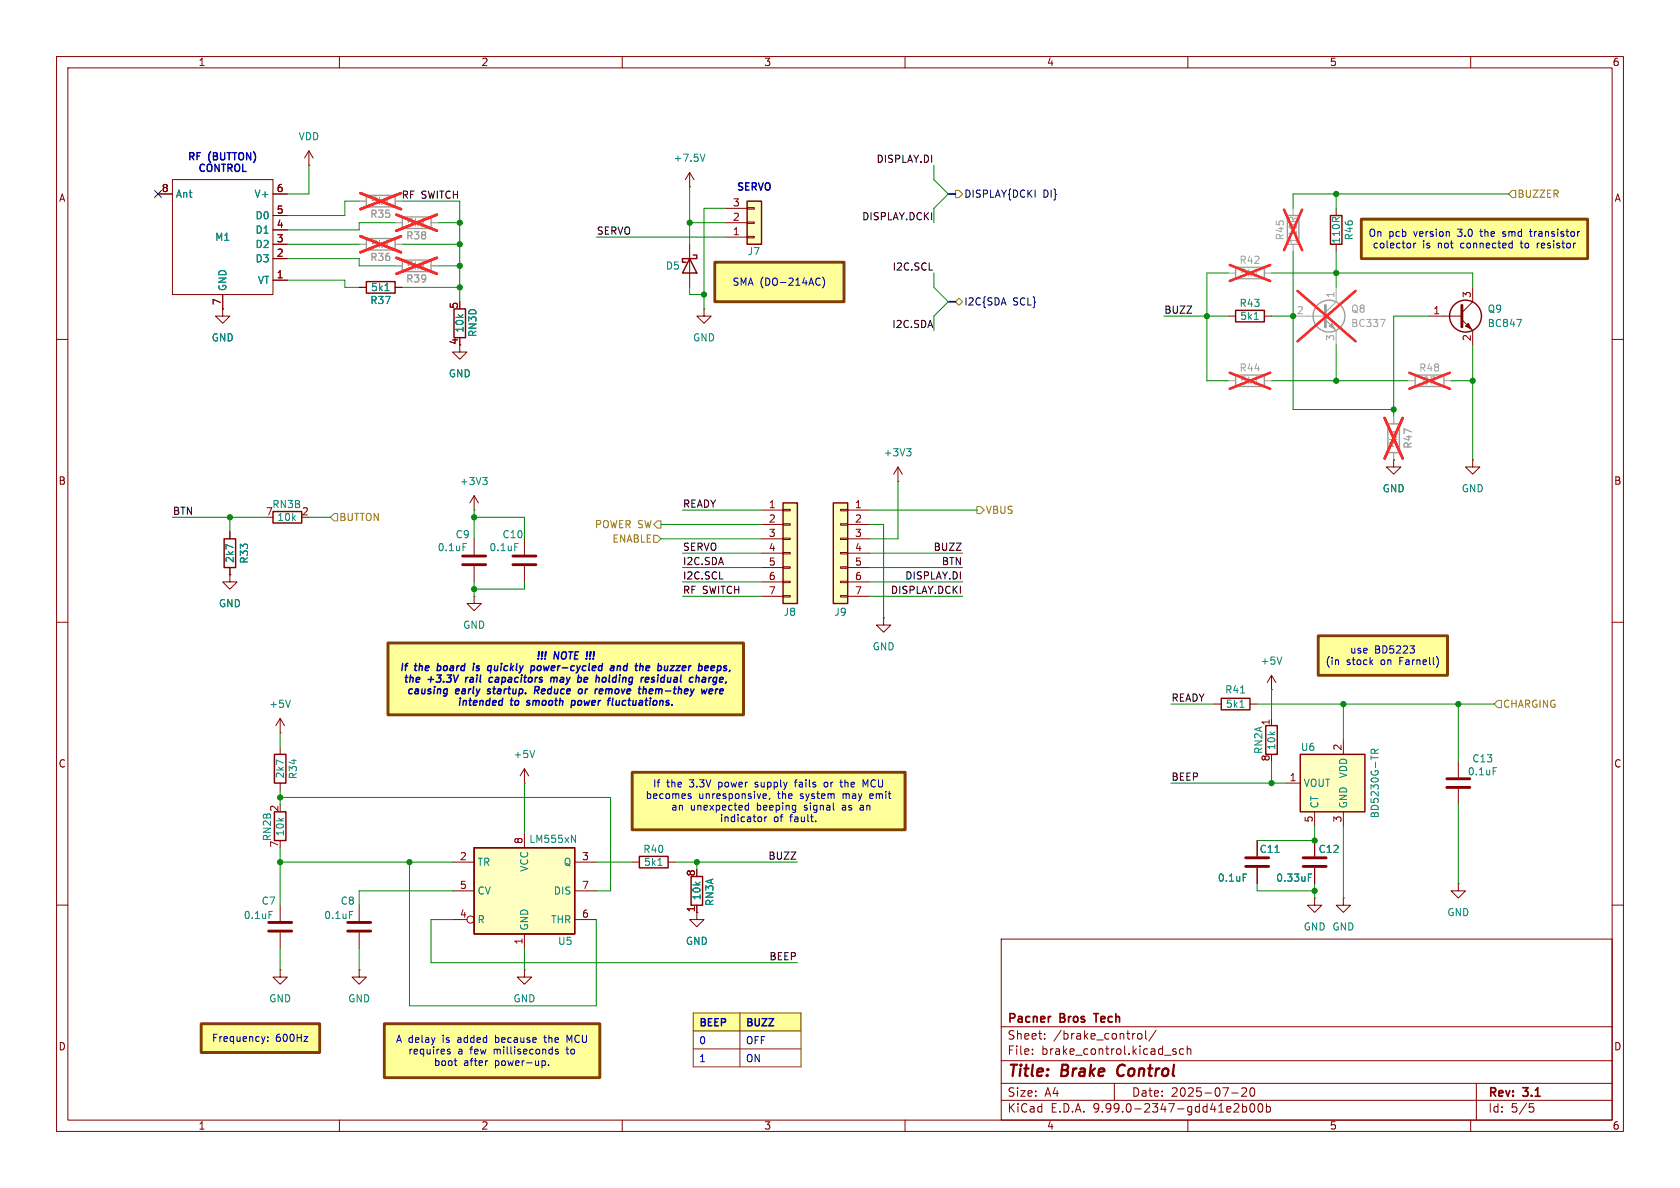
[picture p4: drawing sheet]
<svg xmlns="http://www.w3.org/2000/svg" width="297mm" height="210mm" viewBox="0 0 297 210" stroke-linecap="round" stroke-linejoin="round" font-family="sans-serif">
<path d="M0 0h297v210h-297z" fill="#fff" stroke="#fff" stroke-width=".18"/>
<g fill="none" stroke="#840000" stroke-width=".18">
<path d="M10 10h277v190h-277zM12 12h273v186h-273zM60 10v2M110 10v2M160 10v2M210 10v2M260 10v2M10 60h2M285 60h2M10 110h2M285 110h2M10 160h2"/>
<path d="M177 166h108v32h-108zM285 160h2M60 198v2M110 198v2M160 198v2M177 194.5h108M177 191.5h108M177 187.5h108M177 181.5h108M182.5 186.3v.1M182.5 185.5v.1M184.7 183.6v.1"/>
<path d="M184.7 182.8v.1M197 191.5v3M201.2 182.8l.4-.1 .3 .3v.4l-.3 .3-.4-.1-.1-.2v-.4zM202.5 182.2v1.3l.2 .2M204.4 182.1l-1.3 2M207.9 185.5l-.4-.1-.2 .2 .1 .2 .5 .2v.3h-.6M209.2 185.5l-.4-.1-.3 .3v.4l.2 .2h.5M209.9 185.5l.2-.1 .4 .1v.9M209.9 184.9v1.5M210 198v2M217.7 193.2h1.2M218.4 195.1l.5 .1 .1 .3-.9 1.1h.9"/>
<path d="M219.5 192.4l.6-.1 .2 .1 .1 .3-.9 1.1h.9M219.7 195.7l.4-.1 .3 .3v.4l-.2 .2h-.5M219.7 195.1v1.5M221.1 192.4l.2-.1a.81 .81 0 0 1 .6 .6 .81 .81 0 0 1-.3 .8l-.1 .1a.81 .81 0 0 1-.4-1.4zM221.1 195.2l.2-.1a.81 .81 0 0 1 .6 .6 .81 .81 0 0 1-.3 .8l-.1 .1a.81 .81 0 0 1-.4-1.4zM222.5 195.2l.2-.1a.81 .81 0 0 1 .6 .6 .81 .81 0 0 1-.3 .8l-.1 .1a.81 .81 0 0 1-.4-1.4zM223.9 195.7l.4-.1 .3 .3v.4l-.1 .2h-.6M223.9 195.1v1.5M260 198v2M261 191.5v6.5M270.4 195.1h.7M270.5 195.7h.4l.3 .3-.2 .5-.5 .1"/>
</g>
<path d="M197.8 188.5a1.27 1.27 0 0 0 0 1.6" fill="none" stroke="#840000" stroke-width=".4"/>
<path d="M185.6 179.7h.2M193.3 179.2h.9" fill="none" stroke="#840000" stroke-width=".3"/>
<g fill="#ff9">
<path d="M122.6 179.1h8.2v3.1h-8.2z"/>
<path d="M130.8 179.1h10.8v3.1h-10.8z"/>
<path d="M68.6 113.7h62.8v12.7h-62.8z"/>
<path d="M35.6 181h20.9v5.1h-20.9z"/>
<path d="M67.9 181h38.1v9.5h-38.1z"/>
<path d="M111.8 136.5h48.2v10.2h-48.2z"/>
<path d="M240.7 38.7h40v7h-40z"/>
<path d="M233 112.4h22.9v7h-22.9z"/>
<path d="M126.4 46.4h22.8v6.9h-22.8z"/>
</g>
<path d="M64.8 49.8h5v2h-5zM48.3 90.4h5v2.1h-5zM223.8 128.3h2v5.1h-2z" fill="none" stroke="#840000" stroke-width=".25"/>
<g fill="none" stroke="#840000" stroke-width=".18">
<path d="M27.9 34.3h2.6M30.5 31.8h17.8v20.3h-17.8zM48.3 34.3h2.5M48.3 38.1h2.5M54.6 29.2h.1M54.6 26.7l-.8 1.2M54.6 26.7l.8 1.2M54.6 26.7v2.5M39.4 54.6v1.3h1.2l-1.2 1.3-1.3-1.3h1.3M39.4 54.6h.1M39.4 52.1v2.5M48.3 40.6h2.5"/>
<path d="M48.3 43.2h2.5M48.3 45.7h2.5M48.3 49.5h2.5M63.5 50.8h1.3M69.8 50.8h1.3M224.8 127v1.3"/>
</g>
<path d="M64.8 34.5h5v2.1h-5zM71.1 38.4h5.1v2h-5.1zM64.8 42.2h5v2h-5z" fill="none" stroke="#a1a1a1" stroke-width=".25"/>
<path d="M63.5 35.6h1.3M68.1 36.1h.7M69.8 35.6h1.3M69.8 39.4h1.3M74.4 39.9h.7M76.2 39.4h1.3M63.5 43.2h1.3M68.1 43.8h.7M69.8 43.2h1.3" fill="none" stroke="#a1a1a1" stroke-width=".18"/>
<path d="M63.7 34.1l7.2 2.9M70.1 38l7.1 2.8M70.9 34.1l-7.2 2.9M77.2 38l-7.1 2.8M63.7 41.8l7.2 2.8M70.9 41.8l-7.2 2.8" fill="none" stroke="#ff2626" stroke-width=".46"/>
<path d="M68.1 51.4h.7" fill="none" stroke="#008484" stroke-width=".18"/>
<path d="M229.9 133.4h11.4v10.1h-11.4z" fill="#ffffc2"/>
<path d="M215.9 123.4h5.1v2.1h-5.1zM229.9 133.4h11.4v10.1h-11.4zM113 151.4h5.1v2h-5.1z" fill="none" stroke="#840000" stroke-width=".25"/>
<g fill="none" stroke="#840000" stroke-width=".18">
<path d="M224.8 119.4l.8 1.3M224.8 119.4l-.8 1.3M224.8 119.4v2.5M214.6 124.5h1.3M221 124.5h1.2M224.8 121.9h.1M227.3 138.4h2.6M237.5 130.8v2.6M257.8 134.6v2.8M257.8 139.4v2.8M111.8 152.4h1.2M118.1 152.4h1.3"/>
<path d="M222.2 148.6v2.8M222.2 153.4v2.8M232.4 158.8v1.2h-1.3l1.3 1.3 1.3-1.3h-1.3M232.4 158.8h.1M232.4 143.5v2.6M232.4 148.6v2.8M232.4 153.4v2.8M237.5 158.8v1.2h-1.3l1.3 1.3 1.3-1.3h-1.3M237.5 158.8h.1M237.5 143.5v2.6M257.8 156.2v1.3h-1.3l1.3 1.3 1.3-1.3h-1.3M257.8 156.2h.1"/>
</g>
<path d="M226.6 116.1l-.4 1.3M219.2 125h.7M219.3 122.5h.7M243.1 133.2l-.1-.6-.2-.2-.3 .1-.1 .7h1.3M243.7 132.4l-.6 .5M264 135.7h.6M116.3 153h.8M219.8 154.5h.6M225.4 150.7h.7M231.3 155.1h.4M231.3 154.5h.6" fill="none" stroke="#008484" stroke-width=".18"/>
<path d="M255.8 137.7h4M255.8 139.2h4M220.2 151.6h4.1M220.2 153.2h4.1M230.4 151.6h4M230.4 153.2h4" fill="none" stroke="#840000" stroke-width=".51"/>
<path d="M138.4 88.9h2.6v17.8h-2.6z" fill="#ffffc2"/>
<path d="M138.4 88.9h2.6v17.8h-2.6z" fill="none" stroke="#840000" stroke-width=".25"/>
<g fill="none" stroke="#840000" stroke-width=".18">
<path d="M134.6 90.2h3.8M134.6 92.7h3.8M134.6 95.3h3.8M134.6 97.8h3.8M138.4 90h1.3v.3h-1.3zM138.4 92.6h1.3v.2h-1.3zM138.4 95.1h1.3v.3h-1.3zM138.4 97.7h1.3v.2h-1.3zM134.6 100.3h3.8M134.6 102.9h3.8M134.6 105.4h3.8M138.4 100.2h1.3v.3h-1.3z"/>
<path d="M138.4 102.7h1.3v.3h-1.3zM138.4 105.3h1.3v.2h-1.3z"/>
</g>
<path d="M147.3 88.9h2.6v17.8h-2.6z" fill="#ffffc2"/>
<g fill="none" stroke="#840000" stroke-width=".25">
<path d="M235.2 38.1h2v5.1h-2zM218.4 54.9h5.1v2h-5.1zM147.3 88.9h2.6v17.8h-2.6z"/>
<circle cx="259.1" cy="55.9" r="2.82"/>
</g>
<g fill="none" stroke="#840000" stroke-width=".18">
<path d="M236.2 36.8v1.3M217.2 55.9h1.2M223.5 55.9h1.3M236.2 43.2v1.3M252.7 55.9h5.7M258.4 56.5l1.9 1.9v2.6M260.3 50.8v2.5l-1.9 1.9M83.8 90.2h.1M83.8 87.6l-.7 1.3M83.8 87.6l.8 1.3M83.8 87.6v2.6M148.6 90h1.3v.3h-1.3z"/>
<path d="M148.6 92.6h1.3v.2h-1.3zM148.6 95.1h1.3v.3h-1.3zM148.6 97.7h1.3v.2h-1.3zM149.9 90.2h3.8M149.9 92.7h3.8M149.9 95.3h3.8M149.9 97.8h3.8M158.7 85.1h.1M158.7 82.6l-.7 1.2M158.7 82.6l.8 1.2M158.7 82.6v2.5M246.4 81.3v1.3h1.2l-1.2 1.2-1.3-1.2h1.3"/>
<path d="M246.4 81.3h.1M260.3 81.3v1.3h1.3l-1.3 1.2-1.2-1.2h1.2M260.3 81.3h.1M148.6 100.2h1.3v.3h-1.3zM148.6 102.7h1.3v.3h-1.3zM148.6 105.3h1.3v.2h-1.3zM149.9 100.3h3.8M149.9 102.9h3.8M149.9 105.4h3.8"/>
</g>
<path d="M221.7 56.5h.8M268.1 56.5h.9l-.6 1.2M160.3 79.3h.7l-.4 .5M160.8 79.8l.2 .2v.3l-.2 .3M85.3 84.4h.8l-.4 .5M85.9 84.9l.2 .2v.3l-.2 .3" fill="none" stroke="#008484" stroke-width=".18"/>
<g fill="none" stroke="#a1a1a1" stroke-width=".18">
<path d="M228.6 36.8v1.3M69.8 47h1.3M74.4 47.6h.7M76.2 47h1.3M217.2 48.3h1.2M221.7 48.8h.8M223.5 48.3h1.3M228.6 55.9h5.7M228.6 43.2v1.3M234.3 56.5l1.9 1.9v2.6M236.2 50.8v2.5l-1.9 1.9M244 56.5h.9l-.6 1.2"/>
<path d="M217.2 67.3h1.2M221.7 67.9h.8M223.5 67.3h1.3M246.4 73.7v1.2M247 76v.7M248.9 67.3h1.3M255.3 67.3h1.2M246.4 80v1.3"/>
</g>
<path d="M234.3 54v3.8" fill="none" stroke="#a1a1a1" stroke-width=".51"/>
<g fill="none" stroke="#a1a1a1" stroke-width=".25">
<path d="M227.6 38.1h2v5.1h-2zM71.1 46h5.1v2h-5.1zM218.4 47.2h5.1v2.1h-5.1zM218.4 66.3h5.1v2h-5.1zM245.4 74.9h2v5.1h-2zM250.2 66.3h5.1v2h-5.1z"/>
<circle cx="234.9" cy="55.9" r="2.82"/>
</g>
<path d="M234.9 57.7l.6-.5 .5 1z" fill="#a1a1a1" stroke="#a1a1a1" stroke-width=".18"/>
<g fill="none" stroke="#ff2626" stroke-width=".46">
<path d="M227 37.1l3.2 7.1M230.2 37.1l-3.2 7.1M70.1 45.6l7.1 2.8M77.2 45.6l-7.1 2.8M217.4 46.8l7.2 2.9M224.6 46.8l-7.2 2.9M229.4 51.4l10.2 8.9M239.6 51.4l-10.2 8.9M217.4 65.9l7.2 2.8M224.6 65.9l-7.2 2.8M244.8 73.9l3.2 7.2M248 73.9l-3.2 7.2"/>
<path d="M249.1 65.9l7.2 2.8M256.3 65.9l-7.2 2.8"/>
</g>
<path d="M258.4 54v3.8" fill="none" stroke="#840000" stroke-width=".51"/>
<path d="M259.1 57.7l.5-.5 .5 1z" fill="#840000" stroke="#840000" stroke-width=".18"/>
<path d="M132.1 35.6h2.5v7.6h-2.5z" fill="#ffffc2"/>
<path d="M132.1 35.6h2.5v7.6h-2.5zM80.3 54.6h2v5.1h-2zM121.9 45.7l1.3 2.6h-2.6zM122.6 45.1h.6v.6h-2.6v.7h.7M122.2 154.9h2v5.1h-2z" fill="none" stroke="#840000" stroke-width=".25"/>
<g fill="none" stroke="#840000" stroke-width=".18">
<path d="M121.9 33h.1M121.9 30.5l-.7 1.3M121.9 30.5l.8 1.3M121.9 30.5v2.5M128.3 39.4h3.8M128.3 36.8h3.8M132.1 39.2h1.2v.3h-1.2zM132.1 36.7h1.2v.3h-1.2zM121.9 43.2v7.6M124.5 54.6v1.3h1.2l-1.2 1.3-1.3-1.3h1.3M124.5 54.6h.1M128.3 41.9h3.8"/>
<path d="M132.1 41.8h1.2v.2h-1.2zM81.3 61v1.2h1.2l-1.2 1.3-1.3-1.3h1.3M156.2 109.2v1.3h1.3l-1.3 1.3-1.3-1.3h1.3M156.2 109.2h.1M123.2 160v2.6h1.3l-1.3 1.2-1.3-1.2h1.3"/>
</g>
<path d="M124.6 27.2l-.4 1.3" fill="none" stroke="#008484" stroke-width=".18"/>
<path d="M83.8 149.9h17.8v15.2h-17.8z" fill="#ffffc2"/>
<path d="M39.6 95.3h2.1v5h-2.1zM48.5 133.4h2v5h-2zM48.5 143.5h2v5.1h-2zM83.8 149.9h17.8v15.2h-17.8z" fill="none" stroke="#840000" stroke-width=".25"/>
<g fill="none" stroke="#840000" stroke-width=".18">
<path d="M27.9 34.3h2.6M48.3 34.3h2.5M48.3 38.1h2.5M39.4 54.6h.1M39.4 52.1v2.5M48.3 40.6h2.5M48.3 43.2h2.5M48.3 45.7h2.5M48.3 49.5h2.5M63.5 50.8h1.3M69.8 50.8h1.3M40.6 94v1.3"/>
<path d="M83.8 95.3v2.7M92.7 95.3v2.7M246.4 81.3h.1M40.6 101.6v1.3h1.3l-1.3 1.2-1.2-1.2h1.2M40.6 101.6h.1M40.6 100.3v1.3M83.8 105.4v1.3h1.3l-1.3 1.3-1.3-1.3h1.3M83.8 105.4h.1M83.8 100.1v2.8M92.7 100.1v2.8M49.5 129.5h.1M49.5 127v2.5"/>
<path d="M49.5 132.1v1.3M49.5 138.4v1.3M49.5 127l-.7 1.3M49.5 127l.8 1.3M92.7 138.4h.1M92.7 135.9v2.5M92.7 135.9l-.8 1.3M92.7 135.9l.8 1.3M80 152.4h3.8M80 157.5h3.8M92.7 147.3v2.6M101.6 152.4h3.8"/>
<path d="M101.6 157.5h3.8M222.2 148.6v2.8M222.2 153.4v2.8M232.4 148.6v2.8M232.4 153.4v2.8M49.5 171.5v1.2h1.3l-1.3 1.3-1.2-1.3h1.2M49.5 171.5h.1M49.5 160v2.8M49.5 164.8v2.8M63.5 171.5v1.2h1.3l-1.3 1.3-1.3-1.3h1.3M63.5 171.5h.1M63.5 160v2.8"/>
<path d="M63.5 164.8v2.8M80 162.6h2.5M92.7 171.5v1.2h1.3l-1.3 1.3-1.3-1.3h1.3M92.7 171.5h.1M92.7 165.1v2.5M101.6 162.6h3.8M123.2 160v1.3"/>
<circle cx="83.2" cy="162.6" r=".63"/>
</g>
<path d="M68.1 51.4h.7M81.9 96.1h.6M91 96.1h.6M51.3 123.8l-.4 1.2M94.5 132.7l-.4 1.2M101 147.6l.7 1.3v-1.3M219.8 154.5h.6M225.4 150.7h.7M231.3 154.5h.6M231.3 155.1h.4M47.6 161.1h.6M61.8 161.1h.6" fill="none" stroke="#008484" stroke-width=".18"/>
<path d="M81.8 98.3h4.1M81.8 99.8h4.1M90.7 98.3h4M90.7 99.8h4M47.5 163.1h4.1M47.5 164.6h4.1M61.5 163.1h4M61.5 164.6h4" fill="none" stroke="#840000" stroke-width=".51"/>
<path d="M168.9 33.7h.6l.7 .6-.7 .6h-.6zM267.3 33.7h.7v1.2h-.7l-.6-.6zM168.9 53.3l.6-.6 .7 .6-.7 .7zM59.1 90.8h.6v1.3h-.6l-.7-.7zM115.6 94.6h.6l.6 .7-.6 .6h-.6zM116.2 92.1h.6v1.2h-.6l-.6-.6zM172.7 89.5h.7l.6 .7-.6 .6h-.7zM264.8 123.8h.6v1.3h-.6l-.6-.6z" fill="none" stroke="#848400" stroke-width=".18"/>
<g fill="none" stroke="#0000c2" stroke-width=".25">
<path d="M76.2 119.6l-.1 1M78 119.3l-.5 .5 .4 .1-.1 .6-.2 .1-.5-.1M79.8 119.3l-.4 .5 .3 .1-.1 .6-.2 .1-.5-.1M80.2 119.3l.3 1.3 .6-1.3M83.7 117.7l-.1 .8M83.8 117.3v.1M86.5 117.7l.4 .1M86.8 118.5h-.2M86.9 117.7l-.2 1.3M87 119.7l-.5 .2-.1 .4 .2 .3 .4-.1M95.3 117.7l-.3 .2v.4l.1 .2h.2M97.4 119.7l-.1 .9"/>
<path d="M98 119.9l-.1 .7M102.3 119.3l-.2 1.3M103.3 119.9v.6l.3 .1M107.1 119.9v.4l-.3 .3M107.9 118.4l.1 .1h.5M108 117.8h.5v.7M108.5 118l-.4 .1-.2 .1M109.2 117.8l.2-.1 .3 .1-.1 .7M109.2 117.7l-.1 .8M114.3 117.8l.4-.1 .1 .3-.6 .1M114.7 118.5h-.4M115.7 119.8l-.3-.1-.2 .3 .5 .2-.1 .3h-.5"/>
<path d="M118.6 117.7h.6l-.8 .8h.7M124.2 119.8h.5v.8M126.2 117.7l.1 .3-.6 .1M126.2 118.5h-.1M126.8 118.5h.4M126.9 117.7l-.2 1.3M127 117.7l-.1 .1M75.7 120.1h1M78.4 120.5v.1M86.1 122.6h.1M88.9 123.4l-.2 1.3M93.1 124.6l.1 .1"/>
<path d="M94.5 122h.5M94.6 121.4l-.1 1.2M94.8 122l.4 .6M101 124.6h.5M101.1 123.8l-.2 1.3M101.5 123.8l-.4 .1M102.9 121.9l-.1 .6-.3 .1M103.9 120l-.6 .2M106.2 121.8h.3l.1 .3-.6 .1M106.5 122.6h-.4M108.4 123.4l-.2 1.1 .2 .2M113.1 121.4l-.2 1.1"/>
<path d="M113.8 121.4l-.2 1.2M114.3 122l-.1 .6M114.8 122v.6h.4M115 121.8h-.1M115.4 122.1l-.6 .1M124.7 120l-.4 .1-.2 .2 .2 .3 .4-.1M125 121.8l-.4 .8M125.4 122v.6h.5M126 122v.1l-.6 .1M126.6 121.8l-.1 .8M124.6 180.2l-.6-.1v1.2M125.9 180.1h-.7v1.2"/>
<path d="M127 180.1h-.6v1.2M128.2 180.2l-.7-.1v1.2M132.8 180.2l-.6-.1v1.2M133.5 180.1v1M134.2 180.1v1M134.7 180.1h.9l-.9 1.2M135.9 180.1h.9l-.9 1.2"/>
</g>
<path d="M122.6 179.1h19v9.5h-19zM130.8 179.1v9.5M122.6 182.2h19M122.6 185.4h19" fill="none" stroke="#803f00" stroke-width=".18"/>
<path d="M167.6 34.3h1.3M167.6 53.3h1.3" fill="none" stroke="#000084" stroke-width=".3"/>
<g fill="none" stroke="#008400" stroke-width=".18">
<path d="M54.6 29.2v5.1h-3.8M63.5 35.6h-2.5v2.5h-10.2M69.8 39.4h-6.3v1.2h-12.7M71.1 35.6h10.2v17.7M77.5 39.4h3.8M121.9 33v10.2M121.9 39.4h6.4M128.3 36.8h-3.8v17.8M165.1 29.2v2.6l2.5 2.5-2.5 2.5v2.6M236.2 34.3v2.5M266.7 34.3h-38.1v2.5M50.8 45.7h12.7v1.3h6.3"/>
<path d="M50.8 49.5h10.2v1.3h2.5M50.8 43.2h12.7M71.1 50.8h10.2M71.1 43.2h10.2M77.5 47h3.8M105.4 41.9h22.9M121.9 50.8v1.3h2.6M165.1 48.3v2.5l2.5 2.5-2.5 2.6v2.5M205.7 55.9h11.5M217.2 48.3h-3.8v19h3.8M224.8 55.9h3.8M224.8 48.3h35.5v2.5"/>
<path d="M228.6 44.5v27.9h17.8M236.2 44.5v6.3M252.7 55.9h-6.3v17.8M224.8 67.3h24.1M236.2 61v6.3M256.5 67.3h3.8M260.3 61v20.3M30.5 91.4h16.5M40.6 91.4v2.6M54.6 91.4h3.8M83.8 91.4h8.9v3.9M83.8 90.2v5.1"/>
<path d="M116.8 95.3h17.8M116.8 92.7h17.8M120.6 97.8h14M120.6 90.2h14M153.7 97.8h16.5M153.7 90.2h19M153.7 92.7h2.5v16.5M158.7 85.1v10.2h-5M83.8 102.9v2.5M92.7 102.9v1.2h-8.9M120.6 100.3h14M120.6 105.4h14"/>
<path d="M120.6 102.9h14M153.7 100.3h16.5M153.7 105.4h16.5M153.7 102.9h16.5M49.5 129.5v2.6M49.5 139.7v2.5M92.7 138.4v8.9M207 124.5h7.6M207 138.4h20.3M222.2 124.5h42M224.8 121.9v5.1M224.8 134.6v3.8"/>
<path d="M237.5 124.5v6.3M257.8 124.5v10.1M49.5 141h58.4v16.5h-2.5M49.5 152.4h30.5M49.5 149.9v10.1M72.4 152.4v25.4h33v-15.2M80 157.5h-16.5v2.5M105.4 152.4h6.4M119.4 152.4h21.6M123.2 152.4v1.3M222.2 156.2v1.3h10.2M232.4 146.1v2.5h-10.2"/>
<path d="M232.4 156.2v2.6M237.5 146.1v12.7M257.8 142.2v14M49.5 167.6v3.9M63.5 167.6v3.9M80 162.6h-3.8v7.6h64.8M92.7 167.6v3.9"/>
</g>
<path d="M27.3 33.7l1.2 1.2M28.5 33.7l-1.2 1.2" fill="none" stroke="#000084" stroke-width=".18"/>
<path d="M240.7 38.7h40v7h-40zM126.4 46.4h22.8v6.9h-22.8zM68.6 113.7h62.8v12.7h-62.8zM233 112.4h22.9v7h-22.9zM111.8 136.5h48.2v10.2h-48.2zM35.6 181h20.9v5.1h-20.9zM67.9 181h38.1v9.5h-38.1z" fill="none" stroke="#803f00" stroke-width=".51"/>
<g fill="none" stroke="#0000c2" stroke-width=".18">
<path d="M144.6 49.2l.4 .1M145 50.3l-.4 .1M145.4 49a1.46 1.46 0 0 1 0 1.9M249.3 43.1v.6M249.9 43v.8M250.3 43l-.4 .2M265.7 41.7l.1 .1M265.8 40.9l-.1 .2 .1 .3M267 43h.3M267.3 42.6v1.2M267.3 43.8h-.3M270.4 40.9h.5"/>
<path d="M270.6 40.5v1.1l.3 .2M271.8 43v.8M272 43l-.2 .2M279.1 40.9h.2M249.3 114.2h.7l-.4 .5M249.9 114.7l.1 .2-.1 .5M254.1 116.3l.2 .6-.2 .8M140.4 138.3h.5M140.7 137.9l-.1 1.2M146.1 138.3h-.3l-.1 .2v.5l.4 .1M148.5 138.3h.5M148.7 139.1h.3"/>
<path d="M152.6 137.8l.4 1 .4-1M121.7 140.7l.5 .2-.1 .2-.3 .1M121.7 140.4h.4M131.8 143.1h.5M132.3 141.9v1.3M134.5 144.5l.2 .5-.3 .3M135 141.1h.4M135.2 144.4v.9M135.3 144.5l-.1 .1M135.4 140.4l.1 .2-.6 .1M136.1 141.1l-.1 .2M144.2 145.1v.2"/>
<path d="M149.1 142.7l-.2 .2 .2 .3M152.5 142.7h-.3l-.2 .2 .1 .2 .4 .1M153.9 140.3l-.1 .2v.5l.1 .2M154.4 140.6l-.6 .1M46.9 183.2l-.3 .9M47.3 184v.1M47.3 183.3v.1M53.7 183.2h.7l-.7 .9h.7M79.6 185.5h-.3l-.2 .2v.1l.5 .2v.3h-.5M80.3 187.5h.5M80.5 188.3l.3 .1M86.1 187.5h.1"/>
<path d="M95.8 187.6l.4-.1 .2 .3-.1 .5h-.5M96.1 183.4h.5M96.3 183l.1 1.2M97 188.2v.2M98.7 185.5h-.3l-.2 .2v.1l.5 .2v.3h-.5M100.7 183.9l-.5-.9v1.3"/>
</g>
<g fill="none" stroke="#a1a1a1" stroke-width=".18">
<path d="M63.5 35.6h1.3M68.1 36.1h.7M69.8 39.4h1.3M69.8 35.6h1.3M74.4 39.9h.7M76.2 39.4h1.3M63.5 43.2h1.3M68.1 43.8h.7M69.8 47h1.3M69.8 43.2h1.3M74.4 47.6h.7M76.2 47h1.3"/>
<path d="M246.4 73.7v1.2M247 76v.7M246.4 80v1.3"/>
</g>
<path d="M63.7 34.1l7.2 2.9M70.1 38l7.1 2.8M70.9 34.1l-7.2 2.9M77.2 38l-7.1 2.8M63.7 41.8l7.2 2.8M70.1 45.6l7.1 2.8M70.9 41.8l-7.2 2.8M77.2 45.6l-7.1 2.8M244.8 73.9l3.2 7.2M248 73.9l-3.2 7.2" fill="none" stroke="#ff2626" stroke-width=".46"/>
<g fill="#008400" stroke="#008400" stroke-width=".18">
<circle cx="49.5" cy="141" r=".46"/>
<circle cx="40.6" cy="91.4" r=".46"/>
<circle cx="83.8" cy="91.4" r=".46"/>
<circle cx="72.4" cy="152.4" r=".46"/>
<circle cx="49.5" cy="152.4" r=".46"/>
<circle cx="213.4" cy="55.9" r=".46"/>
<circle cx="257.8" cy="124.5" r=".46"/>
<circle cx="232.4" cy="148.6" r=".46"/>
<circle cx="232.4" cy="157.5" r=".46"/>
<circle cx="237.5" cy="124.5" r=".46"/>
<circle cx="224.8" cy="138.4" r=".46"/>
<circle cx="81.3" cy="39.4" r=".46"/>
<circle cx="123.2" cy="152.4" r=".46"/>
<circle cx="83.8" cy="104.1" r=".46"/>
<circle cx="81.3" cy="47" r=".46"/>
<circle cx="81.3" cy="43.2" r=".46"/>
<circle cx="81.3" cy="50.8" r=".46"/>
<circle cx="124.5" cy="52.1" r=".46"/>
<circle cx="121.9" cy="39.4" r=".46"/>
<circle cx="236.2" cy="67.3" r=".46"/>
<circle cx="228.6" cy="55.9" r=".46"/>
<circle cx="236.2" cy="48.3" r=".46"/>
<circle cx="236.2" cy="34.3" r=".46"/>
<circle cx="246.4" cy="72.4" r=".46"/>
<circle cx="260.3" cy="67.3" r=".46"/>
</g>
<g font-size="2.8" fill="#840000">
<text x="178" y="190.9">Title:</text>
<text x="187.7" y="190.9">Brake</text>
<text x="198.4" y="190.9">Control</text>
</g>
<g font-size="2.1" fill="#840000">
<text x="178" y="184">Sheet:</text>
<text x="178" y="181.2">Pacner</text>
<text x="186.2" y="184">/brake_control/</text>
<text x="187.5" y="181.2">Bros</text>
<text x="194.2" y="181.2">Tech</text>
<text x="178" y="186.7">File:</text>
<text x="184.1" y="186.7">brake_control.kicad_sch</text>
<text x="178" y="196.9">KiCad</text>
<text x="178" y="194.1">Size:</text>
<text x="184.7" y="194.1">A4</text>
<text x="185.7" y="196.9">E.D.A.</text>
<text x="193.3" y="196.9">9.99.0-2347-gdd41e2b00b</text>
<text x="200" y="194.1">Date:</text>
<text x="207" y="194.1">2025-07-20</text>
<text x="263" y="194.3">Rev:</text>
<text x="263" y="196.9">Id:</text>
<text x="267.1" y="196.9">5/5</text>
<text x="269.4" y="194.3">3.1</text>
</g>
<g font-size="1.8" fill="#840000">
<text x="35" y="11.9">1</text>
<text x="85" y="11.9">2</text>
<text x="135" y="11.9">3</text>
<text x="185" y="11.9">4</text>
<text x="235" y="11.9">5</text>
<text x="285" y="11.9">6</text>
<text x="10.3" y="35.9">A</text>
<text x="28.5" y="34">8</text>
<text x="48.8" y="34">6</text>
<text x="285.3" y="35.9">A</text>
<text x="48.8" y="37.8">5</text>
<text x="48.8" y="40.4">4</text>
<text x="129.5" y="41.7">1</text>
<text x="129.5" y="39.1">2</text>
<text x="129.5" y="36.6">3</text>
<text x="48.8" y="42.9">3</text>
<text x="48.8" y="45.5">2</text>
<text x="48.8" y="49.3">1</text>
<text x="260.1" y="52.8" transform="rotate(-90 260.1 52.8)">3</text>
<text x="39.1" y="54" transform="rotate(-90 39.1 54)">7</text>
<text x="81" y="54.7" transform="rotate(-90 81 54.7)">5</text>
<text x="253.3" y="55.6">1</text>
<text x="81" y="61" transform="rotate(-90 81 61)">4</text>
<text x="260.1" y="60.4" transform="rotate(-90 260.1 60.4)">2</text>
<text x="10.3" y="85.9">B</text>
<text x="135.8" y="89.9">1</text>
<text x="151.1" y="89.9">1</text>
<text x="285.3" y="85.9">B</text>
<text x="46.9" y="91.2">7</text>
<text x="135.8" y="92.5">2</text>
<text x="135.8" y="95">3</text>
<text x="151.1" y="92.5">2</text>
<text x="151.1" y="95">3</text>
<text x="135.8" y="97.5">4</text>
<text x="135.8" y="100.1">5</text>
<text x="151.1" y="97.5">4</text>
<text x="151.1" y="100.1">5</text>
<text x="135.8" y="102.6">6</text>
<text x="135.8" y="105.2">7</text>
<text x="151.1" y="102.6">6</text>
<text x="151.1" y="105.2">7</text>
<text x="224.5" y="128.3" transform="rotate(-90 224.5 128.3)">1</text>
<text x="10.3" y="135.9">C</text>
<text x="224.5" y="134.7" transform="rotate(-90 224.5 134.7)">8</text>
<text x="237.2" y="132.8" transform="rotate(-90 237.2 132.8)">2</text>
<text x="285.3" y="135.9">C</text>
<text x="227.9" y="138.2">1</text>
<text x="49.3" y="149.9" transform="rotate(-90 49.3 149.9)">7</text>
<text x="92.5" y="149.3" transform="rotate(-90 92.5 149.3)">8</text>
<text x="232.2" y="145.5" transform="rotate(-90 232.2 145.5)">5</text>
<text x="237.2" y="145.5" transform="rotate(-90 237.2 145.5)">3</text>
<text x="81.2" y="152.1">2</text>
<text x="102.8" y="152.1">3</text>
<text x="122.9" y="155" transform="rotate(-90 122.9 155)">8</text>
<text x="81.2" y="157.2">5</text>
<text x="102.8" y="157.2">7</text>
<text x="122.9" y="161.4" transform="rotate(-90 122.9 161.4)">1</text>
<text x="81.2" y="162.3">4</text>
<text x="92.5" y="167.1" transform="rotate(-90 92.5 167.1)">1</text>
<text x="102.8" y="162.3">6</text>
<text x="10.3" y="185.9">D</text>
<text x="285.3" y="185.9">D</text>
<text x="35" y="199.9">1</text>
<text x="85" y="199.9">2</text>
<text x="135" y="199.9">3</text>
<text x="185" y="199.9">4</text>
<text x="235" y="199.9">5</text>
<text x="285" y="199.9">6</text>
</g>
<g font-size="1.8" fill="#0000c2">
<text x="33" y="28.7">RF</text>
<text x="36.8" y="28.7">(BUTTON)</text>
<text x="34.9" y="30.7">CONTROL</text>
<text x="130.1" y="34">SERVO</text>
<text x="241.8" y="42.1">On</text>
<text x="242.6" y="44.1">colector</text>
<text x="245.5" y="42.1">pcb</text>
<text x="250.1" y="42.1">version</text>
<text x="251.5" y="44.1">is</text>
<text x="254.3" y="44.1">not</text>
<text x="258" y="42.1">3.0</text>
<text x="258.5" y="44.1">connected</text>
<text x="262.2" y="42.1">the</text>
<text x="266.3" y="42.1">smd</text>
<text x="269.3" y="44.1">to</text>
<text x="271.4" y="42.1">transistor</text>
<text x="272.4" y="44.1">resistor</text>
<text x="129.4" y="50.7">SMA (DO-214AC)</text>
<text x="70.5" y="119">If</text>
<text x="73.3" y="119">the</text>
<text x="77.7" y="119">board</text>
<text x="84.6" y="119">is</text>
<text x="87.7" y="119">quickly</text>
<text x="94.6" y="116.9">!!!</text>
<text x="95.8" y="119">power-cycled</text>
<text x="97.9" y="116.9">NOTE !!!</text>
<text x="110.4" y="119">and</text>
<text x="115.3" y="119">the</text>
<text x="119.8" y="119">buzzer</text>
<text x="127.5" y="119">beeps,</text>
<text x="234.2" y="117.8">(in</text>
<text x="238" y="117.8">stock</text>
<text x="238.6" y="115.7">use</text>
<text x="243" y="115.7">BD5223</text>
<text x="244.2" y="117.8">on</text>
<text x="247.7" y="117.8">Farnell)</text>
<text x="71.2" y="121">the</text>
<text x="71.7" y="123.1">causing</text>
<text x="80.5" y="123.1">early</text>
<text x="80.7" y="125.1">intended</text>
<text x="82.8" y="121">rail</text>
<text x="86.7" y="123.1">startup.</text>
<text x="87.4" y="121">capacitors</text>
<text x="90.3" y="125.1">to</text>
<text x="93.6" y="125.1">smooth</text>
<text x="95.4" y="123.1">Reduce</text>
<text x="98.8" y="121">may</text>
<text x="102" y="125.1">power</text>
<text x="103.8" y="123.1">or</text>
<text x="104.1" y="121">be</text>
<text x="107.2" y="123.1">remove</text>
<text x="107.8" y="121">holding</text>
<text x="109" y="125.1">fluctuations.</text>
<text x="115.4" y="123.1">them-they</text>
<text x="116.3" y="121">residual</text>
<text x="125.4" y="121">charge,</text>
<text x="127.1" y="123.1">were</text>
<text x="114" y="141.4">becomes</text>
<text x="115.3" y="139.4">If</text>
<text x="117.8" y="139.4">the</text>
<text x="118.8" y="143.5">an</text>
<text x="122" y="139.4">3.3V</text>
<text x="122.2" y="143.5">unexpected</text>
<text x="123.5" y="141.4">unresponsive,</text>
<text x="127.3" y="139.4">power</text>
<text x="133.9" y="139.4">supply</text>
<text x="134.1" y="143.5">beeping</text>
<text x="137.6" y="141.4">the</text>
<text x="141.2" y="139.4">fails</text>
<text x="141.8" y="141.4">system</text>
<text x="142.6" y="143.5">signal</text>
<text x="146.6" y="139.4">or</text>
<text x="149.5" y="141.4">may</text>
<text x="149.6" y="143.5">as</text>
<text x="149.7" y="139.4">the</text>
<text x="152.9" y="143.5">an</text>
<text x="153.8" y="139.4">MCU</text>
<text x="154.4" y="141.4">emit</text>
<text x="127.2" y="145.5">indicator</text>
<text x="136.7" y="145.5">of</text>
<text x="139.8" y="145.5">fault.</text>
<text x="37.4" y="184.4">Frequency:</text>
<text x="48.7" y="184.4">600Hz</text>
<text x="69.9" y="184.6">A delay</text>
<text x="78.3" y="184.6">is</text>
<text x="81.2" y="184.6">added</text>
<text x="88" y="184.6">because</text>
<text x="96.9" y="184.6">the</text>
<text x="101.1" y="184.6">MCU</text>
<text x="123.5" y="182.1">BEEP</text>
<text x="123.5" y="184.9">0</text>
<text x="131.8" y="182.1">BUZZ</text>
<text x="131.8" y="184.9">OFF</text>
<text x="72.1" y="186.6">requires</text>
<text x="76.6" y="188.6">boot</text>
<text x="80.9" y="186.6">a</text>
<text x="82" y="188.6">after</text>
<text x="83.2" y="186.6">few</text>
<text x="87.6" y="186.6">milliseconds</text>
<text x="87.6" y="188.6">power-up.</text>
<text x="100.6" y="186.6">to</text>
<text x="123.5" y="188.1">1</text>
<text x="131.8" y="188.1">ON</text>
</g>
<g font-size="1.8" fill="#008484">
<text x="52.7" y="25">VDD</text>
<text x="119" y="28.8">+7.5V</text>
<text x="31" y="35.2">Ant</text>
<text x="44.9" y="35.2">V+</text>
<text x="45.1" y="39">D0</text>
<text x="45.1" y="41.5">D1</text>
<text x="37.9" y="42.8">M1</text>
<text x="45.1" y="44">D2</text>
<text x="45.1" y="46.6">D3</text>
<text x="117.6" y="47.9">D5</text>
<text x="132.1" y="45.3">J7</text>
<text x="237.1" y="43.2" transform="rotate(-90 237.1 43.2)">110R</text>
<text x="239.4" y="42.6" transform="rotate(-90 239.4 42.6)">R46</text>
<text x="40.2" y="51.6" transform="rotate(-90 40.2 51.6)">GND</text>
<text x="45.5" y="50.4">VT</text>
<text x="65.4" y="53.9">R37</text>
<text x="65.5" y="51.7">5k1</text>
<text x="82.1" y="58.9" transform="rotate(-90 82.1 58.9)">10k</text>
<text x="84.4" y="59.7" transform="rotate(-90 84.4 59.7)">RN3D</text>
<text x="219" y="54.5">R43</text>
<text x="219.2" y="56.7">5k1</text>
<text x="262.9" y="58">BC847</text>
<text x="262.9" y="55.5">Q9</text>
<text x="37.3" y="60.6">GND</text>
<text x="122.4" y="60.6">GND</text>
<text x="79.2" y="66.9">GND</text>
<text x="156.1" y="80.9">+3V3</text>
<text x="81.2" y="86">+3V3</text>
<text x="244.3" y="87.2">GND</text>
<text x="258.3" y="87.2">GND</text>
<text x="48" y="90">RN3B</text>
<text x="48.9" y="92.3">10k</text>
<text x="53.3" y="91.2">2</text>
<text x="80.4" y="95.4">C9</text>
<text x="88.7" y="95.4">C10</text>
<text x="41.5" y="99.6" transform="rotate(-90 41.5 99.6)">2k7</text>
<text x="44" y="99.7" transform="rotate(-90 44 99.7)">R33</text>
<text x="77.3" y="97.6">0.1uF</text>
<text x="86.4" y="97.6">0.1uF</text>
<text x="38.6" y="107.5">GND</text>
<text x="81.8" y="111.4">GND</text>
<text x="138.4" y="109.1">J8</text>
<text x="147.4" y="109.1">J9</text>
<text x="154.2" y="115.2">GND</text>
<text x="222.8" y="117.7">+5V</text>
<text x="47.5" y="125.3">+5V</text>
<text x="216.5" y="122.8">R41</text>
<text x="216.6" y="125.3">5k1</text>
<text x="50.4" y="137.7" transform="rotate(-90 50.4 137.7)">2k7</text>
<text x="52.7" y="137.8" transform="rotate(-90 52.7 137.8)">R34</text>
<text x="90.7" y="134.2">+5V</text>
<text x="223.4" y="133.4" transform="rotate(-90 223.4 133.4)">RN2A</text>
<text x="225.7" y="132.7" transform="rotate(-90 225.7 132.7)">10k</text>
<text x="229.9" y="132.9">U6</text>
<text x="238.4" y="137.7" transform="rotate(-90 238.4 137.7)">VDD</text>
<text x="259.4" y="137.3">0.1uF</text>
<text x="260.2" y="135">C13</text>
<text x="49.3" y="143.6" transform="rotate(-90 49.3 143.6)">2</text>
<text x="230.4" y="139.3">VOUT</text>
<text x="233.3" y="143" transform="rotate(-90 233.3 143)">CT</text>
<text x="238.4" y="143" transform="rotate(-90 238.4 143)">GND</text>
<text x="48.1" y="148.8" transform="rotate(-90 48.1 148.8)">RN2B</text>
<text x="50.4" y="147.9" transform="rotate(-90 50.4 147.9)">10k</text>
<text x="93.5" y="149.2">LM555xN</text>
<text x="243.9" y="144.8" transform="rotate(-90 243.9 144.8)">BD5230G-TR</text>
<text x="84.3" y="153.3">TR</text>
<text x="93.6" y="154.2" transform="rotate(-90 93.6 154.2)">VCC</text>
<text x="99.6" y="153.3">Q</text>
<text x="113.6" y="151">R40</text>
<text x="113.7" y="153.3">5k1</text>
<text x="222.6" y="151">C11</text>
<text x="233" y="151">C12</text>
<text x="46.2" y="160.1">C7</text>
<text x="60.1" y="160.1">C8</text>
<text x="84.3" y="158.3">CV</text>
<text x="97.8" y="158.3">DIS</text>
<text x="124.1" y="159.2" transform="rotate(-90 124.1 159.2)">10k</text>
<text x="126.3" y="160.3" transform="rotate(-90 126.3 160.3)">RN3A</text>
<text x="215.2" y="156.1">0.1uF</text>
<text x="225.5" y="156.1">0.33uF</text>
<text x="43" y="162.7">0.1uF</text>
<text x="57.2" y="162.7">0.1uF</text>
<text x="84.3" y="163.4">R</text>
<text x="93.6" y="164.6" transform="rotate(-90 93.6 164.6)">GND</text>
<text x="97.3" y="163.4">THR</text>
<text x="98.6" y="167.2">U5</text>
<text x="121.2" y="167.2">GND</text>
<text x="230.4" y="164.7">GND GND</text>
<text x="255.8" y="162.2">GND</text>
<text x="47.5" y="177.4">GND</text>
<text x="61.5" y="177.4">GND</text>
<text x="90.7" y="177.4">GND</text>
</g>
<g font-size="1.8">
<text x="154.9" y="28.9">DISPLAY.DI</text>
<text x="70.9" y="35.2">RF SWITCH</text>
<text x="105.4" y="41.6">SERVO</text>
<text x="152.3" y="39">DISPLAY.DCKI</text>
<text x="157.7" y="47.9">I2C.SCL</text>
<text x="157.6" y="58.1">I2C.SDA</text>
<text x="205.7" y="55.5">BUZZ</text>
<text x="120.6" y="89.8">READY</text>
<text x="30.5" y="91.1">BTN</text>
<text x="120.6" y="97.4">SERVO</text>
<text x="120.6" y="100">I2C.SDA</text>
<text x="165" y="97.4">BUZZ</text>
<text x="166.4" y="100">BTN</text>
<text x="120.6" y="105.1">RF SWITCH</text>
<text x="120.6" y="102.5">I2C.SCL</text>
<text x="157.4" y="105.1">DISPLAY.DCKI</text>
<text x="159.9" y="102.5">DISPLAY.DI</text>
<text x="207" y="124.1">READY</text>
<text x="207" y="138.1">BEEP</text>
<text x="135.7" y="152.1">BUZZ</text>
<text x="135.9" y="169.8">BEEP</text>
</g>
<g font-size="1.8" fill="#000084">
<text x="170.4" y="35.2">DISPLAY{DCKI</text>
<text x="184.4" y="35.2">DI}</text>
<text x="170.4" y="54.2">I2C{SDA</text>
<text x="179" y="54.2">SCL}</text>
</g>
<g font-size="1.8" fill="#848400">
<text x="268.2" y="35.2">BUZZER</text>
<text x="59.9" y="92.3">BUTTON</text>
<text x="105.1" y="93.6">POWER SW</text>
<text x="174.2" y="91">VBUS</text>
<text x="108.2" y="96.1">ENABLE</text>
<text x="265.6" y="125.3">CHARGING</text>
</g>
<g font-size="1.8" fill="#a1a1a1">
<text x="65.4" y="38.7">R35</text>
<text x="65.5" y="36.4">5k1</text>
<text x="71.8" y="40.2">5k1</text>
<text x="65.4" y="46.3">R36</text>
<text x="65.5" y="44">5k1</text>
<text x="71.7" y="42.5">R38</text>
<text x="71.8" y="47.9">5k1</text>
<text x="219" y="46.8">R42</text>
<text x="227.2" y="42.6" transform="rotate(-90 227.2 42.6)">R45</text>
<text x="229.5" y="43.2" transform="rotate(-90 229.5 43.2)">110R</text>
<text x="71.7" y="50.1">R39</text>
<text x="219.2" y="49.1">5k1</text>
<text x="236" y="52.8" transform="rotate(-90 236 52.8)">1</text>
<text x="229.2" y="55.6">2</text>
<text x="238.8" y="58">BC337</text>
<text x="238.8" y="55.5">Q8</text>
<text x="219" y="65.9">R44</text>
<text x="236" y="60.4" transform="rotate(-90 236 60.4)">3</text>
<text x="250.8" y="65.9">R48</text>
<text x="219.2" y="68.2">5k1</text>
<text x="251.4" y="68.2">0R</text>
<text x="247.2" y="79.3" transform="rotate(-90 247.2 79.3)">5k1</text>
<text x="249.8" y="79.4" transform="rotate(-90 249.8 79.4)">R47</text>
</g>
</svg>
